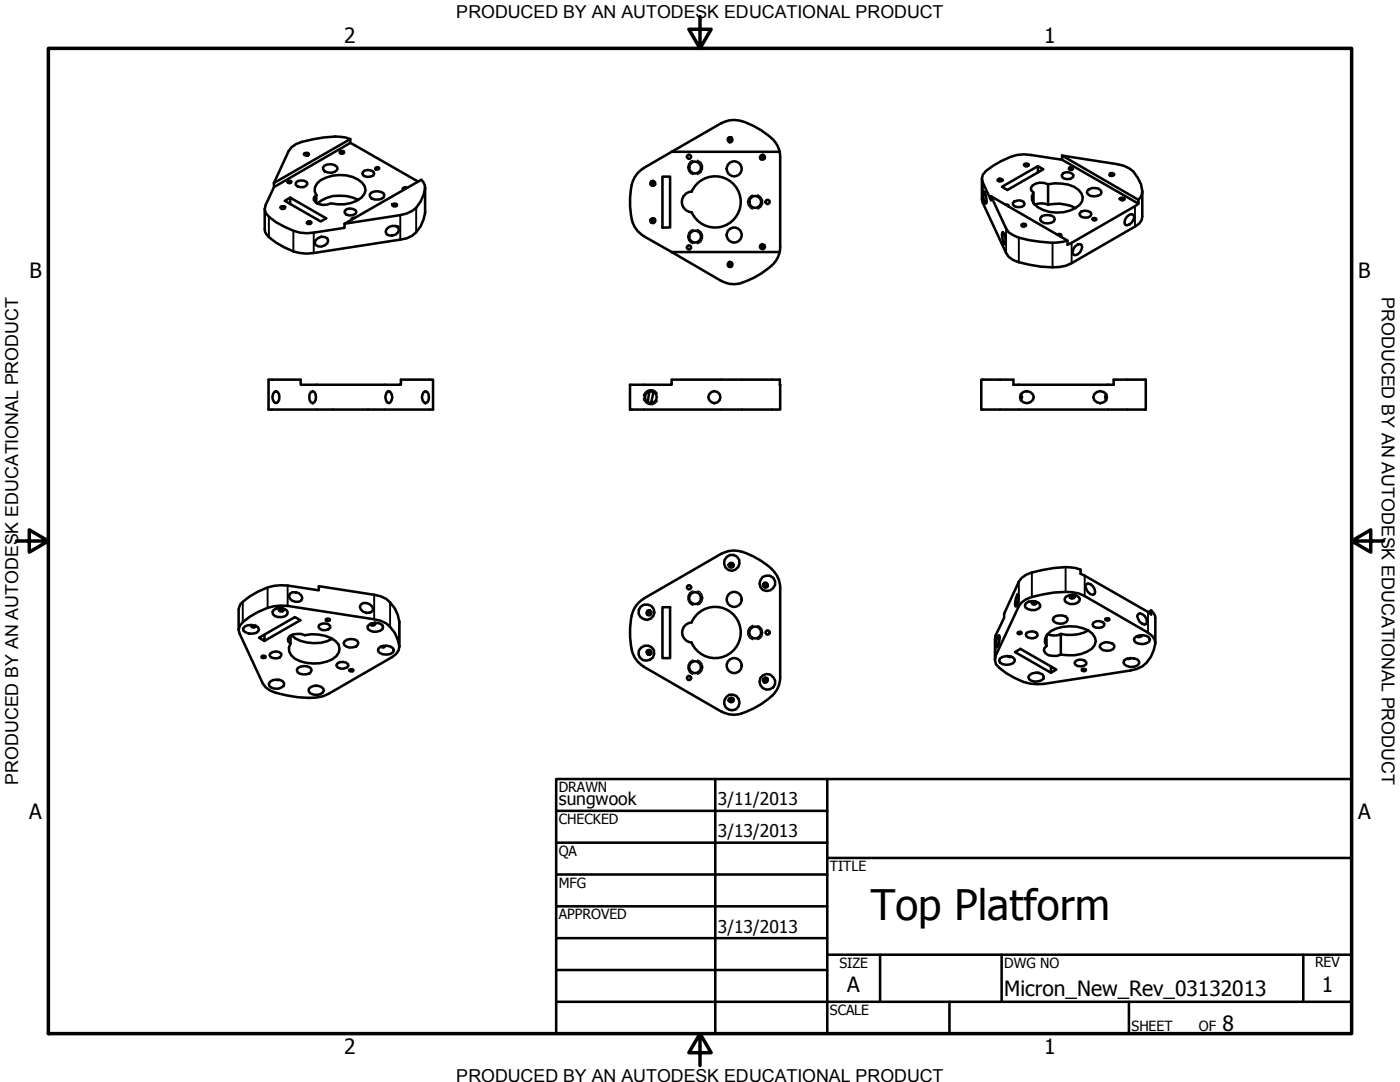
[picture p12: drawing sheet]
<svg xmlns="http://www.w3.org/2000/svg" width="279mm" height="216mm" viewBox="0 0 279 216" stroke-linecap="round" stroke-linejoin="round" font-family="sans-serif">
<!-- layer: Visible (ANSI) -->
<g fill="none" stroke="#000" stroke-width=".51">
<path d="M54.7 36.5l15.2-8.8v.8l-15.2 8.8M57.3 36.3l.2-.2 .7 .1-.1 .2-.3 .2zM57.6 30.2l-2.9 6.3M57.9 39.4l-1.1 .7 7.2 4.1 1.1-.6-7.2-4.2v1.3M59.1 36.4a1.71 1.71 0 0 1 2.1-.1l.1 .4a1.39 1.39 0 0 1-2.3 .1zM60.6 30.7l.7-.2 .3 .1 .1 .3-.3 .2h-.4l-.3-.2zM63.1 38.9v1.6M63.3 36.6a7.1 7.1 0 0 1 8.1-.8 2.12 2.12 0 0 1 .7 3.6 7 7 0 0 1-6.1 1.2 2.69 2.69 0 0 1-3.4-.7l.1-.5 .4-.5-.3-.7 .1-.9zM64.7 33.1a2.2 2.2 0 0 1 2.5 .1l.2 .4a1.46 1.46 0 0 1-1.9 .8l-.7-.2-.3-.4v-.3zM67.9 30.2h.7l.1 .2-.1 .2h-.7l-.1-.2zM69.9 27.7a10.4 10.4 0 0 0-5.3-.3l-4.4 .9M69.9 28.5l13.5 7.8"/>
<path d="M71.5 39.9a7.7 7.7 0 0 0-8.2 .7M72.4 34.4a1.61 1.61 0 0 1 2.1-.1l.2 .4-.2 .4a1.6 1.6 0 0 1-2.2-.4zM74 38.5a2.37 2.37 0 0 1 2.5 0l.2 .4-.1 .5a2.39 2.39 0 0 1-2.4 .2l-.3-.4-.1-.3zM74.9 33.6l.5-.3 .3 .2-.1 .2-.3 .1h-.4zM81.3 37.5l-.4-.2-.4 .2-.2 .2 .2 .2M84.1 35.9l-15.3 8.7v.9l-6.2 .9a8.3 8.3 0 0 1-5.9-1.2l-1.6-.9-1.4-1.1-.7-.7-.2-.8 .2-.8 1.7-3.6v-.8M84.8 37.6l-.3 1.3-.6 1.3-.8 1.3M126.1 36.8a17 17 0 0 0 0 7M128.5 33.6l-1.4 1.1-.6 1-.4 1.2M130 36.2v.3l-.2 .3M130 36.1h.4l.3 .3v.4l-.1 .2-.5 .1-.2-.3-.1-.4zM130.3 36.1l.2 .3-.1 .4h-.5l.1-.6"/>
<path d="M132.2 35.2h1.5v10.2h-1.5zM134 30.3l-5.5 3.2M134 30.3h21.6M138 38.2a5.1 5.1 0 0 1 7.9-1.9 5.1 5.1 0 0 1 0 8 5.1 5.1 0 0 1-7.9-2M138.1 38.2a2.06 2.06 0 0 0-2 2.1 2.06 2.06 0 0 0 2 2.1M144 24.6l-10 5.7M145.4 27.4h.4l.3 .2 .1 .4-.2 .3-.4 .1-.3-.3-.1-.4zM145.6 27.4h.4M146 27.5l-.2 .4-.4-.3M148 24.2l-1.8-.3-1.1 .2-1.1 .5M148 24.2a14.6 14.6 0 0 1 7 4.6l.6 1.5 .1 1M151.8 31.1l.4-.2 .3 .2 .2 .3-.2 .4-.4 .1-.3-.1-.2-.4z"/>
<path d="M152.3 30.9l.1 .3 .3 .1M152.7 31.4l-.5-.4-.2 .4 .2 .3 .4-.1M155.7 31.4v17.9M196.2 38.2h.1a3.3 3.3 0 0 1 .5 2.4h-.1a3.3 3.3 0 0 1-.5-2.4zM199.1 35.8l.4-.2 .6 .3-.1 .2-.7 .1-.2-.2zM204.3 32.8l.3-.2h.4l.3 .2v.2l-.6 .2zM206.1 37a2.92 2.92 0 0 1 3.1-.2 8.9 8.9 0 0 1 5.2 .5 2.25 2.25 0 0 1 1.1 3.6 7.2 7.2 0 0 1-9.1-.1l-.4-.8-.1-.8 .3-.8-.4-.4-.1-.5zM206.2 38.4v2.2M207.1 33.1l-7.1 4.2 1 .6 7.2-4.1-1.1-.7v1.3M209.2 36.8v4M212 31.1v.8l-6.3-1a8.3 8.3 0 0 0-5.9 1.2l-3 2-.6 .8-.2 .7 .2 .8 1.6 3.6v-.8l15.2 8.8v.8l14.2-8.2M212 31.1l15.2 8.8v.7l-15.2-8.7"/>
<path d="M212 31.1l11 1.7M212.2 34.5a1.54 1.54 0 0 1 2 .5 1.32 1.32 0 0 1-2.2 .3l-.1-.4zM213.4 33.5h.7v.3l-.6 .1-.2-.2zM217 38.1a1.87 1.87 0 0 1 2.7-.1l.1 .4a1.78 1.78 0 0 1-2.6 .5l-.3-.4zM221.4 34.7l.2-.2h.4l.3 .2 .1 .2-.6 .2-.3-.1zM223.5 39.7l.5-.3 .3 .1 .2 .2-.5 .3zM226.2 34.2l.9 1.3 .6 1.3 .3 1.3M53.7 47.3l1.4 1.1 1.6 .9 1.8 .9M55.9 41.3l.3-.2h.4l.3 .2v.2l-.6 .2zM61.3 44.3l.2-.2 .7 .3-.4 .3h-.3l-.3-.2zM63 47.9a1.65 1.65 0 0 1 2.3-.3l.2 .4a1.55 1.55 0 0 1-2.5 .9l-.2-.4zM68.8 42a1.61 1.61 0 0 1 2.2 0l.1 .4a1.44 1.44 0 0 1-2.3 0z"/>
<path d="M70.8 43.5l-.4-.1-.2 .2v.2M77.2 45.7a1.64 1.64 0 0 1 2.2-.3l.2 .4a1.55 1.55 0 0 1-2.4 .9l-.2-.5zM78.3 40.8l.7-.2 .2 .2v.3l-.3 .1-.4-.1zM79.1 45.1l.2 .2M84.8 42.4a7.2 7.2 0 0 1-1.7 4M126.1 43.8l.7 1.6 1.2 1.4 6 3.5M129.8 43.9l.2 .2v.3M130 44.4l-.1-.6h.5l.1 .4-.2 .3M130.1 43.6h.5l.1 .3v.4l-.3 .2-.4-.1-.2-.2 .1-.4zM134 50.3h21.6M134 50.3l10 5.8M144 56l1.7 .6 1.1 .1 1.2-.2"/>
<path d="M145.4 53.1l.4-.4 .2 .4M146 53.1l-.4 .2M151.8 48.9l.3-.2 .4 .2 .2 .3-.2 .4-.3 .1-.4-.1-.2-.3zM152.6 49h-.4l-.2 .2 .2 .5 .5-.5M152.7 49.3l-.4 .4M155.7 49.2a5.5 5.5 0 0 1-3 4.9l-2.3 1.3-2.4 1M200 46.4l.2-.1a3.3 3.3 0 0 1 .5 2.4l-.2 .1a3.2 3.2 0 0 1-.5-2.4zM200.7 40.8l.6 .2-.1 .2M202.1 40.5a1.69 1.69 0 0 1 2.2-.2l.2 .3a1.28 1.28 0 0 1-1.9 .6l-.4-.3zM203.3 52.3l4.5 .9 2.3 .1M203.3 47.4l2.2 .5 4.6 .6M203.9 44.8l.3-.2 .6 .3-.1 .2-.7 .1-.2-.2z"/>
<path d="M206.5 40.8a3.6 3.6 0 0 1 2.7 0M208 43.1a2.39 2.39 0 0 1 2.4 .3l.1 .4-.2 .4a2.05 2.05 0 0 1-2.7-.3v-.4zM209.2 40.8a7.9 7.9 0 0 1 5.4 .7M210.9 46.8l.8-.1 .1 .3-.2 .2M214.5 49.2l.5-.4 .5-.1 .3 .1a1.64 1.64 0 0 1-1.3 2.1l-.3-.1-.1-.4zM215.8 42.2a1.54 1.54 0 0 1 2 .5 1.25 1.25 0 0 1-1.9 .6l-.4-.3v-.4zM218.1 43.6l.3-.1 .4 .1v.2l-.2 .2-.4-.1-.2-.1zM224.9 43.3l.5-.4 .5-.2 .3 .2 .2 .4a1.94 1.94 0 0 1-1.5 1.7l-.4-.2-.1-.4 .1-.6zM226.5 45.2l-12.6 7.3M53.6 75.8h6.4v1h20v-1h6.4v5.9h-32.8zM54.7 78.2l.4-.2a1.39 1.39 0 0 1 0 2.5 1.44 1.44 0 0 1-.4-2.3zM62 78.2l.4-.2a1.46 1.46 0 0 1 0 2.5 1.39 1.39 0 0 1-.4-2.3z"/>
<path d="M77.2 78.2l.4-.2a1.39 1.39 0 0 1 0 2.5 1.5 1.5 0 0 1-.4-2.3zM84.6 78.2l.3-.2a1.39 1.39 0 0 1 0 2.5 1.44 1.44 0 0 1-.3-2.3zM125.7 76.8h8.3v-1h21.6l.1 5.9h-30zM129.6 78.1l-.3 2.2M130.4 78.2l-.5 2.3M195.8 75.8h6.4v1h20v-1h6.5v5.9h-32.9zM203.7 78.7a1.43 1.43 0 0 1 1.5-.6 1.43 1.43 0 0 1 1.1 1.1 1.38 1.38 0 0 1-1.4 1.3 1.38 1.38 0 0 1-1.3-1.3zM203.8 78.6l.2 .6-.2 .7M218.4 78.7a1.34 1.34 0 0 1 1.7-.6 1.34 1.34 0 0 1 .7 1.7 1.43 1.43 0 0 1-1.5 .6 1.43 1.43 0 0 1-1.1-1.2zM220.7 78.6l-.2 .6 .2 .7M57.8 118.5a1.57 1.57 0 0 1 2.5 .8 1.24 1.24 0 0 1-1.9 .6l-.6-.5-.1-.5zM63.6 117v.8l-6.2-1a11.5 11.5 0 0 0-9.4 3.7l-.4 1.1"/>
<path d="M128.5 119.5l-1.4 1.1-.6 1-.4 1.2M144 110.5l-15.5 8.9M145.4 112.7l.2-.2h.6l.2 .3-.2 .3a.49 .49 0 0 0-.7-.1M145.7 112.3h.5l.2 .4-.1 .4-.4 .2-.4-.2-.1-.4zM148 110.1l-1.8-.2-1.1 .2-1.1 .4M148 110.1a17 17 0 0 1 6 3.4M152.3 116.8l.4 .4M152.6 116.3h.4l.2 .4-.1 .4-.4 .1-.4-.2v-.4zM153.1 117.2l.1-.4-.1-.3-.3-.2h-.3l-.2 .3a.48 .48 0 0 1 .5 .6M154 113.6l1.1 1.4 .6 1.7v18.5M203.1 118.6l.2 .1v.9l-.5 1.4a1.55 1.55 0 0 1 0-1.6zM206.2 120l-.3 .1v.2l.2 .3h.4l.3-.1v-.3l-.2-.2"/>
<path d="M212.7 118.1l-2.4 .1-4.4 .9M212.7 113.2l-2.4 .1-4.4 .9M212.7 119.1a1.99 1.99 0 0 1 2.8 .4 1.62 1.62 0 0 1-2.6 .8l-.4-.3v-.5zM213.6 118.9l.3-.2 .4 .2 .2 .2-.3 .3h-.3l-.4-.1zM213.7 118.8v.3l.2 .1 .5-.2M214 118.7l-.1 .5M215.6 113.7v.8l13.5 7.6 .6 .5v-.8l-.5 .4M216.5 118.9l12.6 7.3M216.8 116.6l.3-.2a1.67 1.67 0 0 1 1.3 2.2 1.25 1.25 0 0 1-1.6-1.1l-.2-.5zM47.8 126.4l4.7 10M48.8 125a2.6 2.6 0 0 1 2.6 .1l.3 .4-.1 .4a2.27 2.27 0 0 1-3 0l-.1-.5zM50.2 124.7a.55 .55 0 0 0 .8 .1v.3l-.3 .1h-.4l-.2-.3z"/>
<path d="M52.2 131l.3-.2 .5 .2-.1 .3h-.4l-.3-.1zM52.8 126.7v1.2l7.1-4.1-1-.7-7.2 4.2 1.1 .6M53.4 121.3l-1.9 .8-1.7 1-1.3 1M53.9 136a2.49 2.49 0 0 1 2.6 0l.2 .4-.1 .4a2.06 2.06 0 0 1-2.9 0v-.3zM54 130.4a1.62 1.62 0 0 1 2.1 0v.4a1.41 1.41 0 0 1-2.3-.1zM54.6 121.7a2.06 2.06 0 0 1 2.8 .4l-.1 .5a1.97 1.97 0 0 1-2.8 0l-.1-.5zM55.2 135.6h.6M56.1 121.3l-.3 .2-.2 .2 .3 .3h.4l.3-.1v-.4l-.4-.2-.1 .4 .5-.1M57.7 127a3.3 3.3 0 0 1 3.1-.3 6.8 6.8 0 0 1 6.8 1.9 2.26 2.26 0 0 1-1.3 3 8.2 8.2 0 0 1-7.4-.2 2.17 2.17 0 0 1-.9-3l-.5-.4v-.5zM58 126.9v1.5M58.2 126.7a7.4 7.4 0 0 0 8.2 .7M59.4 133.3a2.37 2.37 0 0 1 2.5-.1l.3 .4-.1 .4a1.93 1.93 0 0 1-2.7 .1l-.2-.4z"/>
<path d="M61.7 137.4a1.81 1.81 0 0 1 2.9 .4 1.78 1.78 0 0 1-3 .1zM62.9 136.8h.3M63.7 124.7a1.71 1.71 0 0 1 2.1 .1l.1 .4a1.47 1.47 0 0 1-2.3-.1zM65 123.6l.7-.2 .1 .2-.5 .4-.3-.2zM67.3 132.4a1.71 1.71 0 0 1 2.2 .1v.4a1.54 1.54 0 0 1-2.4-.1zM68.8 128a2.2 2.2 0 0 1 2.4-.2l.3 .4-.1 .4a1.93 1.93 0 0 1-2.7 .1l-.1-.4zM69.7 133.7l.7-.2 .1 .2-.1 .2-.4 .1-.3-.1zM72 120.6a1.56 1.56 0 0 1 2.5 .9 1.37 1.37 0 0 1-1.2 .9 1.37 1.37 0 0 1-1.3-.8l-.2-.5zM73.7 124.7a2.26 2.26 0 0 1 2.6 0l.2 .4a1.57 1.57 0 0 1-2.1 .9l-1-.5-.1-.5zM74 122.2l-.3 .1M74.8 124.3h.1M74.9 124.3v.2l-.2 .3-.7-.1v-.2h.2v-.1"/>
<path d="M75.8 129.1a2.11 2.11 0 0 1 2.8 .6 1.67 1.67 0 0 1-2.2 .9l-.6-.3-.4-.4 .1-.4zM76.3 128.9h.3M77 128.8l-.5 .4-.5-.2M77.9 125.1l.9 1.2 .6 1.3a2.44 2.44 0 0 1-1.2 3.5l-12.6 7.3a10 10 0 0 1-6.2 .7l-4.3-.9M77.9 120.2l.9 1.2 .6 1.3 .3 1.3M126.1 129.7l.7 1.7 1.2 1.3 16 9.3M126.1 122.7a17 17 0 0 0 0 7M128 129.2a1.55 1.55 0 0 1 2.2 .2 1.55 1.55 0 0 1-.3 2.2 1.55 1.55 0 0 1-2.2-.4l-.3-.6 .1-.8zM129.2 129.8l.4-.1 .3 .2 .1 .5-.3 .3-.5-.1-.2-.4zM129.2 121.9l.5-.1 .3 .3-.1 .5-.3 .2-.4-.1-.2-.5zM129.7 121.8l-.4 .1-.1 .2-.1 .3 .2 .3h.3l-.1-.5 .4-.2M129.8 129.8v.3l.2 .3"/>
<path d="M129.9 130.5a.46 .46 0 0 1-.3-.7h-.3l-.2 .2 .2 .6h.4M130 122.1l-.2 .3v.3M132.2 121.2h1.5v10.1h-1.5zM136.7 124.8l.8-.5 .6-.1a5.1 5.1 0 0 1 7.8-2 5.1 5.1 0 0 1 0 8 5.1 5.1 0 0 1-7.8-2 2 2 0 0 1-1.8-1.2 2 2 0 0 1 .4-2.2zM145 139.1a1.55 1.55 0 0 1 2.5 .4 1.55 1.55 0 0 1-1.3 2.2 1.55 1.55 0 0 1-1.6-2zM145.5 139.5a.49 .49 0 0 0 .7-.1l.2 .2-.5 .5-.3-.1-.2-.2M145.5 139.4l.4-.2 .4 .1 .1 .5-.2 .3h-.5l-.3-.3zM151.8 135.3a1.59 1.59 0 0 1 2.3-.5 1.59 1.59 0 0 1 .2 2.4 1.61 1.61 0 0 1-2.1 .1 1.61 1.61 0 0 1-.4-2zM152.3 135.4l.4-.2 .4 .1 .1 .5-.2 .3-.4 .1-.3-.3zM152.7 135.3l-.4 .3M152.8 135.3a.45 .45 0 0 1-.5 .5l.2 .3h.3l.4-.5-.1-.3M155.7 135.2a5.6 5.6 0 0 1-3 4.8l-2.3 1.3-2.4 1"/>
<path d="M199.3 126.7a1.55 1.55 0 0 1 0 1.7l-.4 .8a1.55 1.55 0 0 1 0-1.7zM199.4 133.2l1.4 1.1 1.6 1 1.9 .8M199.6 131.4a2.57 2.57 0 0 1 2.6-.2l.3 .4v.4a2.09 2.09 0 0 1-2.9 .2l-.2-.4zM200.4 122.4v.9l-1.7 3.5-.1 .8M201 130.9l.3 .2h.6M203.1 126.2l.7-.1 .1 .3-.6 .2-.2-.2zM204.7 120.4a2.3 2.3 0 0 1 2.6-.1l.3 .4a1.25 1.25 0 0 1-1.7 1l-1.2-.5-.2-.4zM204.9 126.2a1.6 1.6 0 0 1 2.2 .4l-.1 .3a1.61 1.61 0 0 1-2.1 .1l-.2-.4zM205.5 134.7a2.3 2.3 0 0 1 2.5-.1l.3 .3v.5a2.21 2.21 0 0 1-2.9 .1l-.2-.4zM205.9 120.1a.61 .61 0 0 0 .9 .1M206.8 134.2h.5M208.9 128.9a2.11 2.11 0 0 1 .8-3 8.2 8.2 0 0 1 7.5-.1 2.18 2.18 0 0 1 .7 3.7 7.7 7.7 0 0 1-6.2 1.1"/>
<path d="M208.9 128.9l-.5 .4-.1 .6 .4 .5a3.2 3.2 0 0 0 3 .2M208.9 126.8v2.1M209.7 133v1.2l1.1-.6-7.2-4.1-1 .6 7.1 4.1M210.2 123.3a2.14 2.14 0 0 1 2.8 .1v.4a1.82 1.82 0 0 1-2.9-.1zM211.7 126.5v4.1M214.7 131.9a1.59 1.59 0 0 1 2.1 .2v.4a1.73 1.73 0 0 1-2.2 .2l-.2-.4zM215.9 133.5l.3-.1 .5 .3-.2 .2h-.3l-.3-.1zM217.2 125.8a7.6 7.6 0 0 1-5.5 .7 3.2 3.2 0 0 1-2.7 .1M218.2 124.2a1.69 1.69 0 0 1 2.2 .3l-.1 .3a1.71 1.71 0 0 1-2.1 .2l-.1-.4zM219.6 128.7a1.96 1.96 0 0 1 2.8 .1v.4a1.78 1.78 0 0 1-2.9-.2zM220.6 123.4h.7l.1 .2-.2 .2h-.3l-.3-.1zM224.3 131.8a2.33 2.33 0 0 1 3 .2v.4a1.91 1.91 0 0 1-3.1-.2z"/>
<path d="M225.6 133.8l-17.3 2.7M225.7 131.3l-.5 .2-.3-.1M226.7 127.1a2.41 2.41 0 0 1 2.6 .1l.2 .4a1.66 1.66 0 0 1-2.1 .9l-.6-.2-.4-.4-.1-.5zM227.1 122.6l.4-.2a1.65 1.65 0 0 1 1.3 2.1l-.3 .2a1.92 1.92 0 0 1-1.6-1.8zM227.9 126.7l-.1 .3-.4 .1h-.3l-.2-.2M230.6 128.4l-.3 1.3-.6 1.4-.9 1.2M144 142l1.7 .6h1.1l1.2-.2"/>
<circle cx="137.5" cy="31.3" r=".41"/>
<circle cx="138.7" cy="33.4" r="1.17"/>
<circle cx="146.5" cy="33.7" r="1.49"/>
<circle cx="137.5" cy="49.4" r=".41"/>
<circle cx="138.7" cy="47.2" r="1.17"/>
<circle cx="145.7" cy="52.8" r=".52"/>
<circle cx="146.5" cy="46.9" r="1.49"/>
<circle cx="150.7" cy="40.3" r="1.17"/>
<circle cx="153.2" cy="40.3" r=".41"/>
<circle cx="129.9" cy="79.2" r="1.2"/>
<circle cx="142.6" cy="79.3" r="1.2"/>
<circle cx="137.5" cy="117.2" r=".41"/>
<circle cx="138.7" cy="119.3" r="1.17"/>
<circle cx="146" cy="112.3" r="1.57"/>
<circle cx="146.5" cy="119.6" r="1.49"/>
<circle cx="153.1" cy="116.3" r="1.56"/>
<circle cx="129" cy="122.1" r="1.57"/>
<circle cx="137.5" cy="135.3" r=".41"/>
<circle cx="138.7" cy="133.1" r="1.17"/>
<circle cx="146.5" cy="132.8" r="1.49"/>
<circle cx="150.7" cy="126.2" r="1.17"/>
<circle cx="153.2" cy="126.2" r=".41"/>
</g>
<!-- layer: Hidden Narrow (ANSI) -->
<g fill="none" stroke="#000" stroke-width=".25">
<path d="M138.3 32a1.44 1.44 0 0 0-1.1 1.4 1.44 1.44 0 0 0 1.1 1.4M139.2 31.9a1.53 1.53 0 0 1 1.1 1.5 1.53 1.53 0 0 1-1.1 1.5M150.2 38.9a1.44 1.44 0 0 0-1 1.4 1.44 1.44 0 0 0 1 1.4M151.2 38.9a1.49 1.49 0 0 1 1.1 1.4 1.49 1.49 0 0 1-1.1 1.4M138.3 45.8a1.49 1.49 0 0 0-1.1 1.4 1.49 1.49 0 0 0 1.1 1.4M139.2 45.8a1.49 1.49 0 0 1 1 1.4 1.49 1.49 0 0 1-1 1.4M128.4 79.4a1.5 1.5 0 0 0 1.2 1.3 1.5 1.5 0 0 0 1.6-.7M131.2 78.5a1.5 1.5 0 0 0-1.6-.7 1.5 1.5 0 0 0-1.2 1.3M138.3 117.9a1.49 1.49 0 0 0-1.1 1.4 1.49 1.49 0 0 0 1.1 1.5M139.2 117.9a1.44 1.44 0 0 1 1.1 1.4 1.44 1.44 0 0 1-1.1 1.4M138.3 131.7a1.49 1.49 0 0 0-1.1 1.4 1.49 1.49 0 0 0 1.1 1.5M139.2 131.7a1.49 1.49 0 0 1 1.1 1.4 1.49 1.49 0 0 1-1.1 1.5"/>
<path d="M150.2 124.8a1.49 1.49 0 0 0-1 1.4 1.49 1.49 0 0 0 1 1.4M151.2 124.8a1.47 1.47 0 0 1 1 1.4 1.47 1.47 0 0 1-1 1.4"/>
</g>
<!-- layer: Visible Narrow (ANSI) -->
<g fill="none" stroke="#000" stroke-width=".38">
<path d="M84.8 37.6v4.9M196.2 36.4v4.1M53.7 43.2v4.1M58.5 46v4.2M62.6 46.4v4.1M79.9 42.9v4.9M83.1 41.5v4.9M200.8 45.6v4.9M203.3 47.4v4.9M210.1 48.5v4.8M213.9 48.5v4M226.5 41.1v4.1"/>
<path d="M53.4 117.2v4.1M57.4 116.8v4.1M74.7 118.7v4.9M203.3 116.1v4.9M205.9 114.2v4.9M212.7 113.2v4.9M216.5 114.9v4M48.5 120.1v4M77.9 120.2v4.9M79.7 124v5M198.7 126.8v4.1M229.1 122.1v4.1"/>
</g>
<g fill="none" stroke="#000" stroke-width=".51">
<path d="M60.2 28.3l-1.1 .5-.9 .6-.6 .8M84.1 35.9l.7 1.1v.6M84.8 37.4v5M196 35.7v4.1l.2 .7 4.6 10 .5 .7 .9 .7 1.1 .4M197.8 39.2l3 6.4 .5 .8 2 1M223 32.8l1.3 .3 1.1 .5 .8 .6M228 38.3v4.9l-.2 .7-.5 .7-.8 .6M228 38.1l-.1 .6-.7 1.2M52.8 41.7l.1 4.6 .8 1M83.1 46.4l-.9 .7-1 .5-1.3 .2-17.3 2.7-1.4 .1-1.4-.1-1.3-.3M83.1 41.5l-.9 .6-1 .5-1.3 .3-11.1 1.7M213 48l-.9 .3-2 .2"/>
<path d="M213.9 52.5l-1.2 .5-1.2 .3h-1.4M63.6 117l11.1 1.7 1.3 .3 1.1 .5 .8 .7M205.9 119.1l-1.1 .5-.9 .6-.6 .8-4.6 9.9-.1 .8 .2 .8 .6 .7M205.9 114.2l-1.1 .5-.9 .6-.6 .8-2.9 6.3M212.7 118.1l1.4 .1 1.2 .2 1.2 .5M212.7 113.2l2 .1 .9 .4M47.6 121.6v4.1M48.5 124.1l-.6 .7-.3 .9 .2 .7M52.5 136.4l.5 .8 .9 .6 1.2 .4M53.4 121.3l1.3-.3 2.7-.1 17.3 2.7 1.3 .3 1.1 .5 .8 .7M79.7 124v5.1M198.6 127.6v4"/>
<path d="M204.3 136.1l1.2 .3 2.8 .1M228.8 132.3l-.8 .7-1.1 .5-1.3 .3M229.1 126.2l.8 .7 .5 .7 .2 .8M229.7 121.8l.8 1 .1 5.5"/>
</g>
<!-- layer: Visible (ANSI) -->
<circle cx="79.2" cy="45.2" r=".25" fill="#000"/>
<!-- layer: Border (ANSI) -->
<path d="M9.7 9.7h260v196.5h-260zM139.7 3.3v6.4l-2.2-3.9h4.4l-2.2 3.9M3.3 107.9h6.4l-3.9-2.2v4.5l3.9-2.3M269.7 107.9l3.9 2.3v-4.5l-3.9 2.2h6.4M139.7 206.2l2.2 3.9h-4.4l2.2-3.9v6.4" fill="none" stroke="#000" stroke-width=".7"/>
<!-- layer: Hidden (ANSI) -->
<g fill="none" stroke="#000" stroke-width=".51">
<path d="M111 155.4h158.7v50.8h-158.7zM142.7 155.4v50.8M165.1 155.4v50.8M111 161.8h54.1M111 168.1h54.1M111 174.5h54.1M165.1 171.2h104.6M111 180.8h54.1M111 187.2h54.1M111 193.5h54.1M111 199.9h158.7M165.1 190.5h104.6"/>
<path d="M175.6 190.5v9.4M189.5 199.9v6.3M199.9 190.5v9.4M225.3 199.9v6.3M260.1 190.5v9.4"/>
</g>
<text font-size="8.4" x="173.8" y="183.6">Top Platform</text>
<g font-size="4.2">
<text x="68.7" y="8.6">2</text>
<text x="208.4" y="8.6">1</text>
<text x="5.9" y="55.5">B</text>
<text x="271.1" y="55.5">B</text>
<text x="5.8" y="163.4">A</text>
<text x="271" y="163.4">A</text>
<text x="169.1" y="198">A</text>
<text x="263.8" y="198">1</text>
<text x="200.4" y="198.8">Micron_New_Rev_03132013</text>
<text x="244" y="205.7">8</text>
<text x="68.7" y="210.3">2</text>
<text x="208.4" y="210.3">1</text>
</g>
<g font-size="3.6">
<text x="91.1" y="3.6">PRODUCED BY AN AUTODESK EDUCATIONAL PRODUCT</text>
<text x="275.8" y="59.3" transform="rotate(90 275.8 59.3)">PRODUCED BY AN AUTODESK EDUCATIONAL PRODUCT</text>
<text x="3.6" y="156.6" transform="rotate(-90 3.6 156.6)">PRODUCED BY AN AUTODESK EDUCATIONAL PRODUCT</text>
<text x="91.1" y="215.9">PRODUCED BY AN AUTODESK EDUCATIONAL PRODUCT</text>
</g>
<g font-size="3.5">
<text x="111.5" y="160.6">sungwook</text>
<text x="143.3" y="160.7">3/11/2013</text>
<text x="143.3" y="167.1">3/13/2013</text>
<text x="143.3" y="186.1">3/13/2013</text>
</g>
<g font-size="2.8">
<text x="111.5" y="158">DRAWN</text>
<text x="111.5" y="164.4">CHECKED</text>
<text x="111.5" y="170.8">QA</text>
<text x="165.6" y="173.7">TITLE</text>
<text x="111.5" y="177.1">MFG</text>
<text x="111.5" y="183.5">APPROVED</text>
<text x="167.5" y="193.1">SIZE</text>
<text x="200.4" y="193.1">DWG NO</text>
<text x="262.4" y="193">REV</text>
<text x="165.6" y="202.5">SCALE</text>
<text x="225.8" y="205.7">SHEET</text>
<text x="239.3" y="205.7">OF</text>
</g>
</svg>
